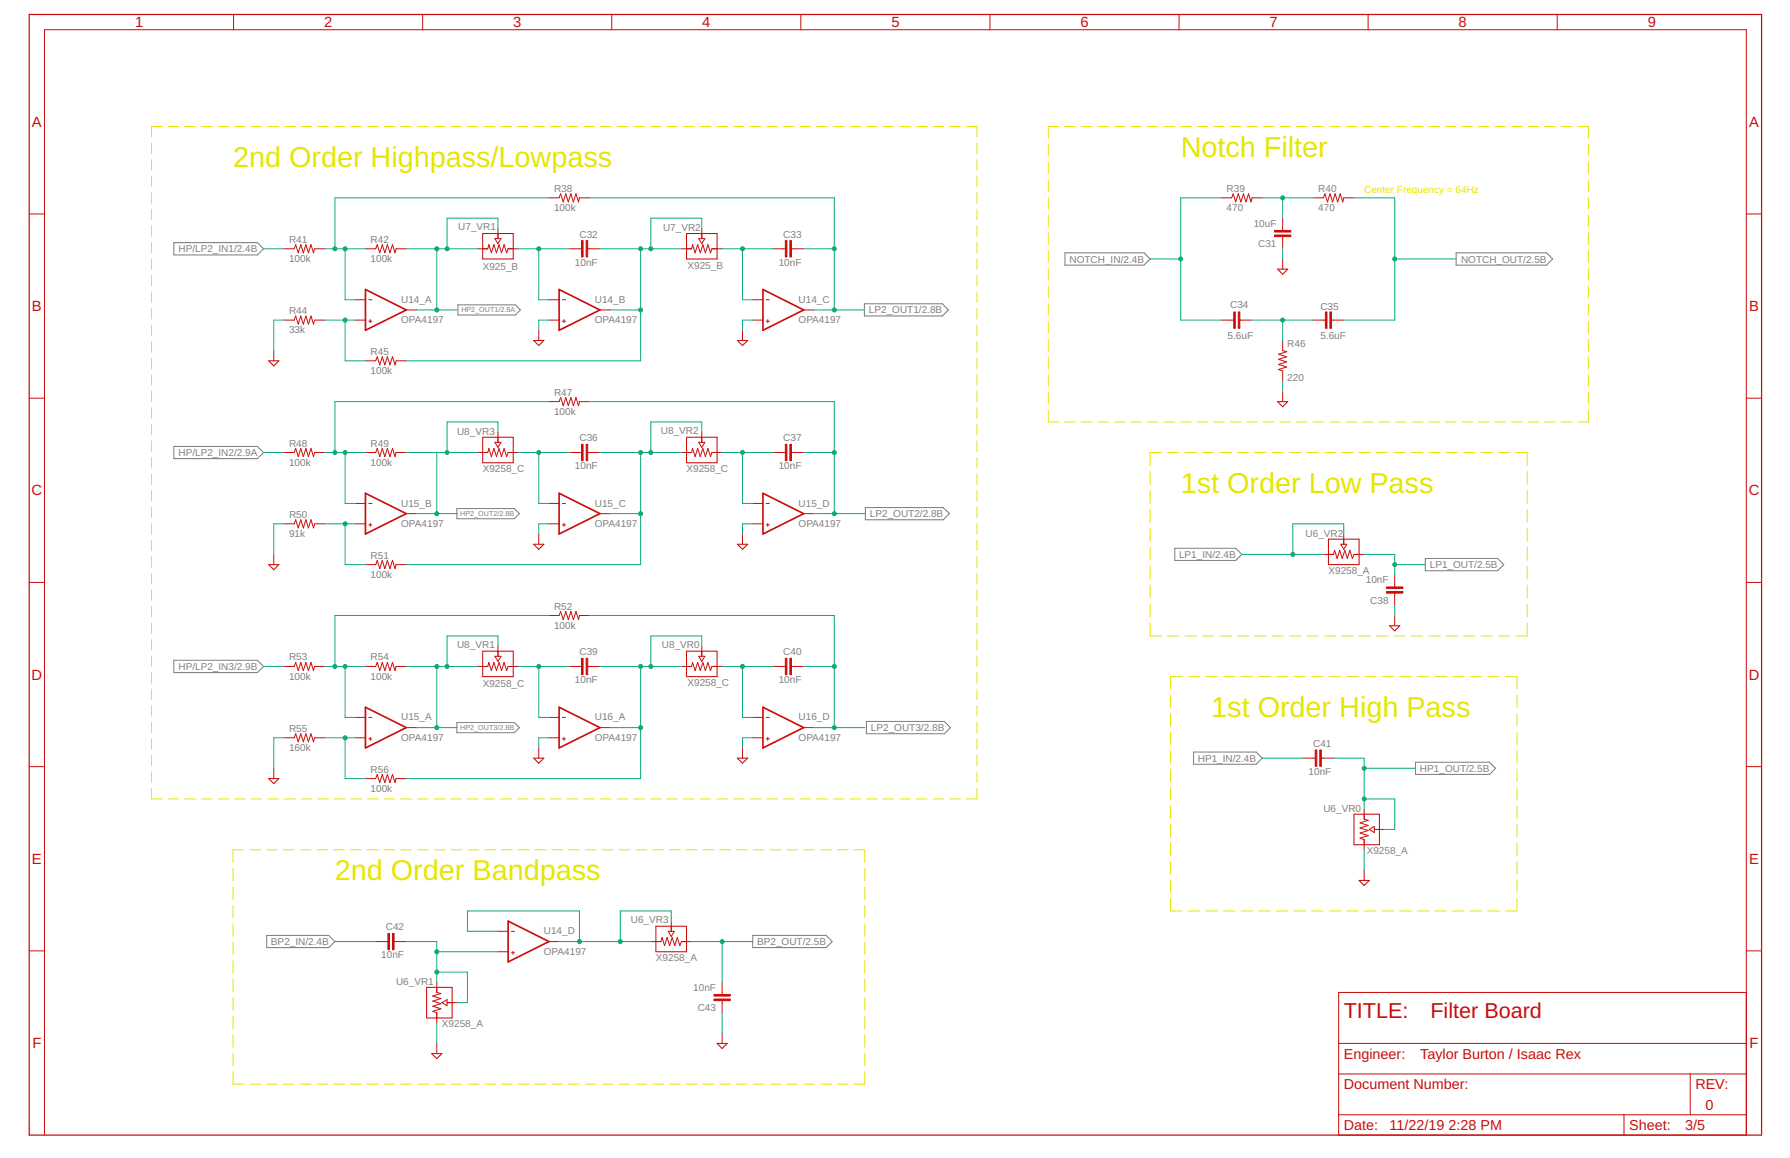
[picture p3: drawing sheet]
<svg xmlns="http://www.w3.org/2000/svg" width="432mm" height="279mm" viewBox="0 0 432 279" stroke-linecap="round" stroke-linejoin="round" font-family="sans-serif">
<g fill="none" stroke="#e6e600" stroke-width=".24">
<path d="M36.6 34.5v2.6M36.6 38.5v2.6M39.1 30.5h-2.5v2.6M40.6 30.5h2.5M44.6 30.5h2.5M48.6 30.5h2.5M52.6 30.5h2.6M56.6 30.5h2.6M60.6 30.5h2.6M64.6 30.5h2.6M68.6 30.5h2.6M72.6 30.5h2.6"/>
<path d="M76.7 30.5h2.5M80.7 30.5h2.5M84.7 30.5h2.5M88.7 30.5h2.5M92.7 30.5h2.6M96.7 30.5h2.6M100.7 30.5h2.6M104.7 30.5h2.6M108.8 30.5h2.5M112.8 30.5h2.5M116.8 30.5h2.5M120.8 30.5h2.5"/>
<path d="M124.8 30.5h2.6M128.8 30.5h2.6M132.8 30.5h2.6M136.8 30.5h2.6M140.8 30.5h2.6M144.8 30.5h2.6M148.9 30.5h2.5M152.9 30.5h2.5M156.9 30.5h2.5M160.9 30.5h2.5M164.9 30.5h2.6M168.9 30.5h2.6"/>
<path d="M172.9 30.5h2.6M177 30.5h2.5M181 30.5h2.5M185 30.5h2.5M189 30.5h2.5M193 30.5h2.5M197 30.5h2.6M201 30.5h2.6M205 30.5h2.6M209 30.5h2.6M213 30.5h2.6M217.1 30.5h2.5"/>
<path d="M221.1 30.5h2.5M225.1 30.5h2.5M229.1 30.5h2.5M233.1 30.5h2.6v2.6M235.7 34.5v2.6M235.7 38.5v2.6M252.9 34.8v2.8M252.9 39.1v2.8M255.4 30.5h-2.5v2.9M256.9 30.5h2.5M260.9 30.5h2.5M264.8 30.5h2.6"/>
<path d="M268.8 30.5h2.6M272.8 30.5h2.6M276.8 30.5h2.6M280.8 30.5h2.6M284.8 30.5h2.5M288.8 30.5h2.5M292.8 30.5h2.5M296.8 30.5h2.5M300.8 30.5h2.5M304.8 30.5h2.5M308.8 30.5h2.5M312.8 30.5h2.5"/>
<path d="M316.7 30.5h2.6M320.7 30.5h2.6M324.7 30.5h2.6M328.7 30.5h2.6M332.7 30.5h2.6M336.7 30.5h2.5M340.7 30.5h2.5M344.7 30.5h2.5M348.7 30.5h2.5M352.7 30.5h2.5M356.7 30.5h2.5M360.7 30.5h2.5"/>
<path d="M364.6 30.5h2.6M368.6 30.5h2.6M372.6 30.5h2.6M376.6 30.5h2.6M380.6 30.5h2.6v2.9M383.2 34.8v2.8M383.2 39.1v2.8M36.6 42.5v2.5M36.6 46.5v2.5M36.6 50.5v2.5M36.6 54.5v2.5M36.6 58.5v2.5"/>
<path d="M235.7 42.5v2.5M235.7 46.5v2.5M235.7 50.5v2.5M235.7 54.5v2.5M235.7 58.5v2.5M252.9 43.4v2.8M252.9 47.6v2.9M252.9 51.9v2.9M252.9 56.2v2.8M383.2 43.4v2.8M383.2 47.6v2.9M383.2 51.9v2.9"/>
<path d="M383.2 56.2v2.8M36.6 62.5v2.5M36.6 66.5v2.5M36.6 70.4v2.6M36.6 74.4v2.6M36.6 78.4v2.6M235.7 62.5v2.5M235.7 66.5v2.5M235.7 70.4v2.6M235.7 74.4v2.6M235.7 78.4v2.6M252.9 60.5v2.8"/>
<path d="M252.9 64.7v2.9M252.9 69v2.9M252.9 73.3v2.8M252.9 77.6v2.8M383.2 60.5v2.8M383.2 64.7v2.9M383.2 69v2.9M383.2 73.3v2.8M383.2 77.6v2.8M36.6 82.4v2.6M36.6 86.4v2.6M36.6 90.4v2.6"/>
<path d="M36.6 94.4v2.5M36.6 98.4v2.5M235.7 82.4v2.6M235.7 86.4v2.6M235.7 90.4v2.6M235.7 94.4v2.5M235.7 98.4v2.5M252.9 81.9v2.8M252.9 86.1v2.9M252.9 90.4v2.9M252.9 94.7v2.8M252.9 99v2.8h2.5"/>
<path d="M383.2 99v2.8h-2.6M383.2 81.9v2.8M383.2 86.1v2.9M383.2 90.4v2.9M383.2 94.7v2.8M36.6 102.4v2.5M36.6 106.4v2.5M36.6 110.4v2.5M36.6 114.4v2.5M36.6 118.4v2.5M235.7 102.4v2.5M235.7 106.4v2.5"/>
<path d="M235.7 110.4v2.5M235.7 114.4v2.5M235.7 118.4v2.5M256.9 101.8h2.5M260.9 101.8h2.5M264.8 101.8h2.6M268.8 101.8h2.6M272.8 101.8h2.6M276.8 101.8h2.6M277.5 113.7v3.2M277.5 118.3v3.2M280.2 109.2h-2.7v3.1"/>
<path d="M280.8 101.8h2.6M281.6 109.2h2.8M284.8 101.8h2.5M285.9 109.2h2.7M288.8 101.8h2.5M290 109.2h2.8M292.8 101.8h2.5M294.3 109.2h2.7M296.8 101.8h2.5M298.4 109.2h2.8M300.8 101.8h2.5M302.7 109.2h2.7"/>
<path d="M304.8 101.8h2.5M306.9 109.2h2.7M308.8 101.8h2.5M311 109.2h2.8M312.8 101.8h2.5M315.3 109.2h2.7M316.7 101.8h2.6M319.4 109.2h2.8M320.7 101.8h2.6M323.7 109.2h2.7M324.7 101.8h2.6M327.9 109.2h2.7"/>
<path d="M328.7 101.8h2.6M332.1 109.2h2.7M332.7 101.8h2.6M336.3 109.2h2.7M336.7 101.8h2.5M340.4 109.2h2.8M340.7 101.8h2.5M344.7 109.2h2.7M344.7 101.8h2.5M348.7 101.8h2.5M348.8 109.2h2.8M352.7 101.8h2.5"/>
<path d="M353.1 109.2h2.7M356.7 101.8h2.5M357.3 109.2h2.7M360.7 101.8h2.5M361.5 109.2h2.7M364.6 101.8h2.6M365.7 109.2h2.7v3.1M368.4 113.7v3.2M368.4 118.3v3.2M368.6 101.8h2.6M372.6 101.8h2.6M376.6 101.8h2.6"/>
<path d="M36.6 122.3v2.6M36.6 126.3v2.6M36.6 130.3v2.6M36.6 134.3v2.6M36.6 138.3v2.6M235.7 122.3v2.6M235.7 126.3v2.6M235.7 130.3v2.6M235.7 134.3v2.6M235.7 138.3v2.6M277.5 122.9v3.1M277.5 127.5v3.1"/>
<path d="M277.5 132v3.1M277.5 136.6v3.1M368.4 122.9v3.1M368.4 127.5v3.1M368.4 132v3.1M368.4 136.6v3.1M36.6 142.3v2.5M36.6 146.3v2.5M36.6 150.3v2.5M36.6 154.3v2.5M36.6 158.3v2.5M235.7 142.3v2.5"/>
<path d="M235.7 146.3v2.5M235.7 150.3v2.5M235.7 154.3v2.5M235.7 158.3v2.5M277.5 141.2v3.1M277.5 145.8v3.1M277.5 150.3v3.1h2.7M281.6 153.4h2.8M285.9 153.4h2.7M290 153.4h2.8M294.3 153.4h2.7M298.4 153.4h2.8"/>
<path d="M302.7 153.4h2.7M306.9 153.4h2.7M311 153.4h2.8M315.3 153.4h2.7M319.4 153.4h2.8M323.7 153.4h2.7M327.9 153.4h2.7M332.1 153.4h2.7M336.3 153.4h2.7M340.4 153.4h2.8M344.7 153.4h2.7M348.8 153.4h2.8"/>
<path d="M353.1 153.4h2.7M357.3 153.4h2.7M361.5 153.4h2.7M368.4 150.3v3.1h-2.7M368.4 141.2v3.1M368.4 145.8v3.1M36.6 162.3v2.5M36.6 166.3v2.5M36.6 170.3v2.5M36.6 174.2v2.6M36.6 178.2v2.6M235.7 162.3v2.5"/>
<path d="M235.7 166.3v2.5M235.7 170.3v2.5M235.7 174.2v2.6M235.7 178.2v2.6M282.4 167.7v3M282.4 172.2v3M282.4 176.6v3.1M285.2 163.3h-2.8v3M286.6 163.3h2.8M290.9 163.3h2.8M295.1 163.3h2.8M299.4 163.3h2.8"/>
<path d="M303.6 163.3h2.8M307.9 163.3h2.8M312.1 163.3h2.8M316.4 163.3h2.8M320.6 163.3h2.8M324.9 163.3h2.8M329.1 163.3h2.8M333.4 163.3h2.8M337.6 163.3h2.8M341.9 163.3h2.8M346.1 163.3h2.8M350.4 163.3h2.8"/>
<path d="M354.6 163.3h2.8M358.9 163.3h2.8M363.2 163.3h2.8v3M366 167.7v3M366 172.2v3M366 176.6v3.1M36.6 182.2v2.6M36.6 186.2v2.6M36.6 190.2v2.6h2.5M40.6 192.8h2.5M44.6 192.8h2.5M48.6 192.8h2.5"/>
<path d="M52.6 192.8h2.6M56.6 192.8h2.6M60.6 192.8h2.6M64.6 192.8h2.6M68.6 192.8h2.6M72.6 192.8h2.6M76.7 192.8h2.5M80.7 192.8h2.5M84.7 192.8h2.5M88.7 192.8h2.5M92.7 192.8h2.6M96.7 192.8h2.6"/>
<path d="M100.7 192.8h2.6M104.7 192.8h2.6M108.8 192.8h2.5M112.8 192.8h2.5M116.8 192.8h2.5M120.8 192.8h2.5M124.8 192.8h2.6M128.8 192.8h2.6M132.8 192.8h2.6M136.8 192.8h2.6M140.8 192.8h2.6M144.8 192.8h2.6"/>
<path d="M148.9 192.8h2.5M152.9 192.8h2.5M156.9 192.8h2.5M160.9 192.8h2.5M164.9 192.8h2.6M168.9 192.8h2.6M172.9 192.8h2.6M177 192.8h2.5M181 192.8h2.5M185 192.8h2.5M189 192.8h2.5M193 192.8h2.5"/>
<path d="M197 192.8h2.6M201 192.8h2.6M205 192.8h2.6M209 192.8h2.6M213 192.8h2.6M217.1 192.8h2.5M221.1 192.8h2.5M225.1 192.8h2.5M229.1 192.8h2.5M235.7 190.2v2.6h-2.6M235.7 182.2v2.6M235.7 186.2v2.6"/>
<path d="M282.4 181.1v3M282.4 185.6v3M282.4 190v3M282.4 194.5v3M282.4 198.9v3.1M366 181.1v3M366 185.6v3M366 190v3M366 194.5v3M366 198.9v3.1M56.2 209.5v3M56.2 214v3"/>
<path d="M56.2 218.4v3M58.8 205h-2.6v3.1M60.3 205h2.6M64.3 205h2.6M68.4 205h2.6M72.4 205h2.6M76.5 205h2.6M80.5 205h2.6M84.6 205h2.5M88.6 205h2.6M92.6 205h2.6M96.7 205h2.6"/>
<path d="M100.8 205h2.6M104.8 205h2.6M108.8 205h2.6M112.9 205h2.6M116.9 205h2.6M121 205h2.6M125.1 205h2.5M129.1 205h2.6M133.1 205h2.6M137.2 205h2.6M141.2 205h2.6M145.3 205h2.6"/>
<path d="M149.3 205h2.6M153.4 205h2.6M157.4 205h2.6M161.5 205h2.6M165.5 205h2.6M169.6 205h2.6M173.6 205h2.6M177.7 205h2.6M181.7 205h2.6M185.8 205h2.6M189.8 205h2.6M193.9 205h2.6"/>
<path d="M197.9 205h2.6M202 205h2.6M206 205h2.6v3.1M208.6 209.5v3M208.6 214v3M208.6 218.4v3M282.4 203.4v3M282.4 207.9v3M282.4 212.3v3M282.4 216.8v3h2.8M286.6 219.8h2.8M290.9 219.8h2.8"/>
<path d="M295.1 219.8h2.8M299.4 219.8h2.8M303.6 219.8h2.8M307.9 219.8h2.8M312.1 219.8h2.8M316.4 219.8h2.8M320.6 219.8h2.8M324.9 219.8h2.8M329.1 219.8h2.8M333.4 219.8h2.8M337.6 219.8h2.8M341.9 219.8h2.8"/>
<path d="M346.1 219.8h2.8M350.4 219.8h2.8M354.6 219.8h2.8M358.9 219.8h2.8M366 216.8v3h-2.8M366 203.4v3M366 207.9v3M366 212.3v3M56.2 222.9v3M56.2 227.4v3M56.2 231.8v3M56.2 236.3v3"/>
<path d="M208.6 222.9v3M208.6 227.4v3M208.6 231.8v3M208.6 236.3v3M56.2 240.7v3M56.2 245.2v3M56.2 249.7v3M56.2 254.1v3M56.2 258.6v3h2.6M208.6 258.6v3h-2.6M208.6 240.7v3M208.6 245.2v3"/>
<path d="M208.6 249.7v3M208.6 254.1v3M60.3 261.6h2.6M64.3 261.6h2.6M68.4 261.6h2.6M72.4 261.6h2.6M76.5 261.6h2.6M80.5 261.6h2.6M84.6 261.6h2.5M88.6 261.6h2.6M92.6 261.6h2.6M96.7 261.6h2.6"/>
<path d="M100.8 261.6h2.6M104.8 261.6h2.6M108.8 261.6h2.6M112.9 261.6h2.6M116.9 261.6h2.6M121 261.6h2.6M125.1 261.6h2.5M129.1 261.6h2.6M133.1 261.6h2.6M137.2 261.6h2.6M141.2 261.6h2.6M145.3 261.6h2.6"/>
<path d="M149.3 261.6h2.6M153.4 261.6h2.6M157.4 261.6h2.6M161.5 261.6h2.6M165.5 261.6h2.6M169.6 261.6h2.6M173.6 261.6h2.6M177.7 261.6h2.6M181.7 261.6h2.6M185.8 261.6h2.6M189.8 261.6h2.6M193.9 261.6h2.6"/>
<path d="M197.9 261.6h2.6M202 261.6h2.6"/>
</g>
<g fill="none" stroke="#808080" stroke-width=".25">
<path d="M41.9 58.5h20.2l1.5 1.5-1.5 1.5h-20.2zM110.5 73.6h13.8l1.2 1.2-1.2 1.2h-13.8zM208.5 73.3h18.8l1.5 1.5-1.5 1.4h-18.8zM256.9 61h19.1l1.5 1.5-1.5 1.5h-19.1zM351.3 61h21.8l1.4 1.5-1.4 1.5h-21.8zM41.9 107.7h20.2l1.5 1.5-1.5 1.5h-20.2zM110.2 122.7h13.9l1.2 1.2-1.2 1.3h-13.9zM208.7 122.5h18.8l1.5 1.4-1.5 1.5h-18.8zM283.4 132.3h14.7l1.5 1.5-1.5 1.4h-14.7zM343.8 134.7h17.5l1.5 1.5-1.5 1.5h-17.5zM41.9 159.3h20.2l1.5 1.5-1.5 1.5h-20.2zM110.2 174.3h13.9l1.2 1.3-1.2 1.2h-13.9z"/>
<path d="M209 174.1h18.8l1.5 1.5-1.5 1.4h-18.8zM287.9 181.5h15.1l1.5 1.4-1.5 1.5h-15.1zM341.5 183.9h17.8l1.5 1.5-1.5 1.5h-17.8zM64.3 225.7h15l1.5 1.5-1.5 1.4h-15zM181.6 225.7h17.7l1.4 1.5-1.4 1.4h-17.7z"/>
</g>
<g fill="none" stroke="#c90d0c" stroke-width=".24">
<path d="M56.3 3.5v3.7M102 3.5v3.7M147.6 3.5v3.7M193.2 3.5v3.7M238.8 3.5v3.7M284.4 3.5v3.7M330 3.5v3.7M375.6 3.5v3.7M7 51.6h3.7M119.4 57.6h1.5l-.8 1.2zM120.1 55.1v2.5M132.4 47.7h2.5l.3-.9 .7 1.9 .6-1.9 .6 1.9 .6-1.9 .6 1.9 .6-1.9 .7 1.9 .2-1h2.4"/>
<path d="M168.6 57.6h1.4l-.7 1.2zM169.3 55.1v2.5M294.7 47.7h2.4l.4-.9 .6 1.9 .6-1.9 .6 1.9 .7-1.9 .6 1.9 .6-1.9 .6 1.9 .2-1h2.5M309.4 52.6v3M309.4 57.1v2.9M316.8 47.7h2.4l.4-.9 .6 1.9 .6-1.9 .7 1.9 .6-1.9 .6 1.9 .6-1.9 .6 1.9 .2-1h2.5M421.3 51.6h3.6M68.5 77.2h2.5l.3-1 .6 2 .7-2 .6 2 .6-2 .6 2 .6-2 .6 2 .3-1h2.4M68.5 60h2.5l.3-1 .6 2 .7-2 .6 2 .6-2 .6 2 .6-2 .6 2 .3-1h2.4M85.7 77.2h2.5M85.7 72.3h2.5M88.2 60h2.4l.4-1 .6 2 .6-2 .6 2 .7-2 .6 2 .6-2 .6 2 .2-1h2.5"/>
<path d="M89 72.3h.7M89 77.5h.7M89.3 77.1v.8M98 74.8h2.5M115.2 60h2.5l.2-1 .6 2 .6-2 .7 2 .6-2 .6 2 .6-2 .6 2 .4-1h2.5M130 79.7v2.4M132.4 77.2h2.5M132.4 72.3h2.5M135.7 72.3h.7M135.7 77.5h.7M136 77.1v.8M137.3 60h3"/>
<path d="M141.8 60h2.9M144.7 74.8h2.5M164.4 60h2.4l.3-1 .6 2 .6-2 .6 2 .6-2 .7 2 .6-2 .6 2 .3-1h2.5M179.1 79.7v2.4M181.6 77.2h2.4M181.6 72.3h2.4M184.8 72.3h.8M184.8 77.5h.8M185.2 77.1v.8M186.5 60h2.9M190.9 60h3M193.9 74.8h2.4"/>
<path d="M294.7 77.2h2.9M299.1 77.2h2.9M309.4 62.5v2.4M316.8 77.2h2.9M321.2 77.2h2.9M7 96.1h3.7M66 84.6v2.5M88.2 87.1h2.4l.4-1 .6 2 .6-2 .6 2 .7-2 .6 2 .6-2 .6 2 .2-1h2.5M132.4 96.9h2.5l.3-1 .7 2 .6-2 .6 2 .6-2 .6 2 .6-2 .7 2 .2-1h2.4M309.4 82.1v2.5l1 .3-2 .6 2 .6-2 .6 2 .6-2 .6 2 .6-2 .7 1 .3v2.5M309.4 94.4v2.5M421.3 96.1h3.6"/>
<path d="M68.5 109.2h2.5l.3-1 .6 2 .7-2 .6 2 .6-2 .6 2 .6-2 .6 2 .3-1h2.4M88.2 109.2h2.4l.4-1 .6 2 .6-2 .6 2 .7-2 .6 2 .6-2 .6 2 .2-1h2.5M115.2 109.2h2.5l.2-1 .6 2 .6-2 .7 2 .6-2 .6 2 .6-2 .6 2 .4-1h2.5M119.4 106.7h1.5l-.8 1.2zM120.1 104.3v2.4M137.3 109.2h3M141.8 109.2h2.9M164.4 109.2h2.4l.3-1 .6 2 .6-2 .6 2 .6-2 .7 2 .6-2 .6 2 .3-1h2.5M168.6 106.7h1.4l-.7 1.2zM169.3 104.3v2.4M186.5 109.2h2.9M190.9 109.2h3"/>
<path d="M66 133.8v2.4M68.5 126.4h2.5l.3-1 .6 2 .7-2 .6 2 .6-2 .6 2 .6-2 .6 2 .3-1h2.4M85.7 126.4h2.5M85.7 121.5h2.5M88.2 136.2h2.4l.4-1 .6 2 .6-2 .6 2 .7-2 .6 2 .6-2 .6 2 .2-1h2.5M89 121.5h.7M89 126.6h.7M89.3 126.3v.7M98 123.9h2.5M130 128.8v2.5M132.4 126.4h2.5M132.4 121.5h2.5"/>
<path d="M135.7 121.5h.7M135.7 126.6h.7M136 126.3v.7M144.7 123.9h2.5M179.1 128.8v2.5M181.6 126.4h2.4M181.6 121.5h2.4M184.8 121.5h.8M184.8 126.6h.8M185.2 126.3v.7M193.9 123.9h2.4M319.2 133.8h2.5l.2-1 .7 1.9 .6-1.9 .6 1.9 .6-1.9 .6 1.9 .6-1.9 .6 1.9 .4-.9h2.5"/>
<path d="M323.4 131.3h1.5l-.8 1.2zM324.1 128.8v2.5M336.4 138.7v2.9M7 140.5h3.7M119.4 158.3h1.5l-.8 1.3zM120.1 155.9v2.4M132.4 148.5h2.5l.3-1 .7 2 .6-2 .6 2 .6-2 .6 2 .6-2 .7 2 .2-1h2.4M168.6 158.3h1.4l-.7 1.3zM169.3 155.9v2.4M336.4 143.1v2.9M336.4 148.5v2.5M421.3 140.5h3.6"/>
<path d="M68.5 160.8h2.5l.3-1 .6 2 .7-2 .6 2 .6-2 .6 2 .6-2 .6 2 .3-1h2.4M68.5 178h2.5l.3-1 .6 2 .7-2 .6 2 .6-2 .6 2 .6-2 .6 2 .3-1h2.4M85.7 178h2.5M85.7 173.1h2.5M88.2 160.8h2.4l.4-1 .6 2 .6-2 .6 2 .7-2 .6 2 .6-2 .6 2 .2-1h2.5M89 173.1h.7M89 178.3h.7M89.3 177.9v.7M98 175.6h2.5M115.2 160.8h2.5l.2-1 .6 2 .6-2 .7 2 .6-2 .6 2 .6-2 .6 2 .4-1h2.5M132.4 178h2.5M132.4 173.1h2.5"/>
<path d="M135.7 173.1h.7M135.7 178.3h.7M136 177.9v.7M137.3 160.8h3M141.8 160.8h2.9M144.7 175.6h2.5M164.4 160.8h2.4l.3-1 .6 2 .6-2 .6 2 .6-2 .7 2 .6-2 .6 2 .3-1h2.5M181.6 178h2.4M181.6 173.1h2.4M184.8 173.1h.8M184.8 178.3h.8M185.2 177.9v.7"/>
<path d="M186.5 160.8h2.9M190.9 160.8h3M193.9 175.6h2.4M7 185h3.7M66 185.4v2.5M88.2 187.9h2.4l.4-1 .6 1.9 .6-1.9 .6 1.9 .7-1.9 .6 1.9 .6-1.9 .6 1.9 .2-.9h2.5M130 180.5v2.4M179.1 180.5v2.4M314.3 182.9h3M318.7 182.9h3M329.1 195.2v2.5l1 .2-2 .6 2 .7-2 .6 2 .6-2 .6 2 .6-2 .6 1 .4v2.4M421.3 185h3.6"/>
<path d="M329.1 210v2.4M330.3 200.1l1.2-.7v1.5zM331.5 200.1h2.5M7 229.4h3.7M90.6 227.2h3M95.1 227.2h2.9M105.4 237v2.5l1 .2-2 .6 2 .6-2 .7 2 .6-2 .6 2 .6-2 .6 1 .4v2.4M120.1 224.7h2.5M120.1 229.6h2.5M123.4 224.7h.7M123.4 229.9h.7M123.7 229.5v.8"/>
<path d="M132.4 227.2h2.5M157 227.2h2.4l.3-1 .6 2 .6-2 .6 2 .7-2 .6 2 .6-2 .6 2 .4-1h2.4M161.2 224.7h1.4l-.7 1.3zM161.9 222.2v2.5M174.2 237v2.9M421.3 239.5h-98.4v34.4h98.4v-266.7h-410.6v266.7M421.3 229.4h3.6M105.4 251.8v2.4M106.6 241.9l1.2-.7v1.5zM107.8 241.9h2.5M174.2 241.4v3M174.2 249.3v2.5"/>
<path d="M322.9 259.1h98.4M322.9 251.8h98.4M407.7 259.1v9.9M322.9 269h98.4M391.8 269v4.9"/>
</g>
<g fill="none" stroke="#c90d0c" stroke-width=".25">
<path d="M116.4 56.3h7.4v6.2h-7.4zM165.6 56.3h7.4v6.2h-7.4zM308.2 64.9h2.4l-1.2 1.3zM64.8 87.1h2.5l-1.3 1.2zM128.7 82.1h2.5l-1.2 1.3zM177.9 82.1h2.5l-1.3 1.3zM308.2 96.9h2.4l-1.2 1.2zM116.4 105.5h7.4v6.2h-7.4zM165.6 105.5h7.4v6.2h-7.4zM64.8 136.2h2.5l-1.3 1.3zM128.7 131.3h2.5l-1.2 1.2zM177.9 131.3h2.5l-1.3 1.2z"/>
<path d="M320.5 130.1h7.4v6.1h-7.4zM116.4 157.1h7.4v6.2h-7.4zM165.6 157.1h7.4v6.2h-7.4zM335.2 151h2.5l-1.3 1.2zM64.8 187.9h2.5l-1.3 1.2zM128.7 182.9h2.5l-1.2 1.2zM177.9 182.9h2.5l-1.3 1.2zM326.6 196.4h6.2v7.4h-6.2zM327.9 212.4h2.4l-1.2 1.3zM102.9 238.2h6.2v7.4h-6.2zM158.2 223.5h7.4v6.1h-7.4zM104.1 254.2h2.5l-1.2 1.2z"/>
<path d="M173 251.8h2.4l-1.2 1.2z"/>
</g>
<g fill="#c90d0c" stroke="#c90d0c" stroke-width=".24">
<path d="M320.8 75.3h.4v3.9h-.4z"/>
<path d="M319.7 75.3h.4v3.9h-.4z"/>
<path d="M298.7 75.3h.4v3.9h-.4z"/>
<path d="M297.6 75.3h.4v3.9h-.4z"/>
<path d="M307.4 55.6h4v.4h-4z"/>
<path d="M307.4 56.7h4v.4h-4z"/>
<path d="M318.4 181h.3v3.9h-.3z"/>
<path d="M317.3 181h.3v3.9h-.3z"/>
<path d="M334.5 141.6h3.9v.4h-3.9z"/>
<path d="M334.5 142.7h3.9v.4h-3.9z"/>
<path d="M94.7 225.2h.4v4h-.4z"/>
<path d="M93.6 225.2h.4v4h-.4z"/>
<path d="M172.2 239.9h4v.4h-4z"/>
<path d="M172.2 241h4v.4h-4z"/>
<path d="M141.4 58.1h.4v3.9h-.4z"/>
<path d="M140.3 58.1h.4v3.9h-.4z"/>
<path d="M190.5 58.1h.4v3.9h-.4z"/>
<path d="M189.4 58.1h.4v3.9h-.4z"/>
<path d="M141.4 107.2h.4v3.9h-.4z"/>
<path d="M140.3 107.2h.4v3.9h-.4z"/>
<path d="M190.5 107.2h.4v3.9h-.4z"/>
<path d="M189.4 107.2h.4v3.9h-.4z"/>
<path d="M141.4 158.8h.4v4h-.4z"/>
<path d="M140.3 158.8h.4v4h-.4z"/>
<path d="M190.5 158.8h.4v4h-.4z"/>
<path d="M189.4 158.8h.4v4h-.4z"/>
</g>
<path d="M88.2 69.8l9.8 5-9.8 4.9zM134.9 69.8l9.8 5-9.8 4.9zM184 69.8l9.9 5-9.9 4.9zM88.2 119l9.8 4.9-9.8 4.9zM134.9 119l9.8 4.9-9.8 4.9zM184 119l9.9 4.9-9.9 4.9zM88.2 170.6l9.8 5-9.8 4.9zM134.9 170.6l9.8 5-9.8 4.9zM184 170.6l9.9 5-9.9 4.9zM122.6 222.2l9.8 5-9.8 4.9z" fill="none" stroke="#c90d0c" stroke-width=".4"/>
<path d="M7 3.5h417.9v270.4h-417.9z" fill="none" stroke="#c90d0c" stroke-width=".3"/>
<g fill="none" stroke="#0dab76" stroke-width=".24">
<path d="M120.1 55.1v-2.5h-12.3v7.4M132.4 47.7h-51.6v12.3M142.2 47.7h59.1v27.1M169.3 55.1v-2.5h-12.3v7.4M294.7 47.7h-9.9v29.5h9.9M304.5 47.7h12.3M309.4 47.7v4.9M326.6 47.7h9.8v29.5h-12.3M63.6 60h4.9M68.5 77.2h-2.5v7.4M78.3 77.2h7.4M78.3 60h9.9"/>
<path d="M83.2 77.2v9.9h5M83.2 60v12.3h2.5M98 60h17.2M100.5 74.8h9.8M105.4 60v14.8M125.1 60h12.2M130 60v12.3h2.4M132.4 77.2h-2.4v2.5M144.7 60h19.7M147.2 74.8h7.3M154.5 60v27.1h-56.5M174.2 60h12.3"/>
<path d="M179.1 60v12.3h2.5M181.6 77.2h-2.5v2.5M193.9 60h7.4M196.3 74.8h12.3M277.5 62.5h7.3M302 77.2h14.8M309.4 60v2.5M309.4 77.2v4.9M336.4 62.5h14.8M132.4 96.9h-51.6v12.3M142.2 96.9h59.1v27M309.4 92v2.4"/>
<path d="M63.6 109.2h4.9M78.3 109.2h9.9M83.2 109.2v12.3h2.5M98 109.2h17.2M105.4 109.2v14.7M120.1 104.3v-2.5h-12.3v7.4M125.1 109.2h12.2M130 109.2v12.3h2.4M144.7 109.2h19.7M154.5 109.2v27h-56.5M169.3 104.3v-2.5h-12.3v7.4M174.2 109.2h12.3"/>
<path d="M179.1 109.2v12.3h2.5M193.9 109.2h7.4M68.5 126.4h-2.5v7.4M78.3 126.4h7.4M83.2 126.4v9.8h5M100.5 123.9h9.8M132.4 126.4h-2.4v2.4M147.2 123.9h7.3M181.6 126.4h-2.5v2.4M196.3 123.9h12.3M299.6 133.8h19.6M324.1 128.8v-2.4h-12.2v7.4"/>
<path d="M329.1 133.8h7.3v4.9M336.4 136.2h7.4M120.1 155.9v-2.5h-12.3v7.4M132.4 148.5h-51.6v12.3M142.2 148.5h59.1v27.1M169.3 155.9v-2.5h-12.3v7.4M336.4 146v2.5M63.6 160.8h4.9M68.5 178h-2.5v7.4M78.3 178h7.4M78.3 160.8h9.9M83.2 160.8v12.3h2.5"/>
<path d="M83.2 178v9.9h5M98 160.8h17.2M100.5 175.6h9.8M105.4 160.8v14.8M125.1 160.8h12.2M130 160.8v12.3h2.4M132.4 178h-2.4v2.5M144.7 160.8h19.7M147.2 175.6h7.3M154.5 160.8v27.1h-56.5M174.2 160.8h12.3M179.1 160.8v12.3h2.5"/>
<path d="M181.6 178h-2.5v2.5M193.9 160.8h7.4M196.3 175.6h12.3M304.5 182.9h9.8M321.7 182.9h7.4v12.3M329.1 192.8h7.3v7.3h-2.4M329.1 185.4h12.3M329.1 205v5M80.8 227.2h9.8M98 227.2h7.4v9.8M105.4 234.5h7.4v7.4h-2.5M105.4 229.6h14.7"/>
<path d="M120.1 224.7h-7.3v-4.9h27v7.4M134.9 227.2h22.1M161.9 222.2v-2.4h-12.3v7.4M166.8 227.2h14.8M174.2 227.2v9.8M105.4 246.8v5M174.2 244.4v4.9"/>
</g>
<g fill="#0dab76" stroke="#0dab76" stroke-width=".24">
<circle cx="309.4" cy="47.7" r=".49"/>
<circle cx="309.4" cy="77.2" r=".49"/>
<circle cx="284.8" cy="62.5" r=".49"/>
<circle cx="336.4" cy="62.5" r=".49"/>
<circle cx="329.1" cy="185.4" r=".49"/>
<circle cx="329.1" cy="192.8" r=".49"/>
<circle cx="311.9" cy="133.8" r=".49"/>
<circle cx="336.4" cy="136.2" r=".49"/>
<circle cx="105.4" cy="234.5" r=".49"/>
<circle cx="105.4" cy="229.6" r=".49"/>
<circle cx="149.6" cy="227.2" r=".49"/>
<circle cx="139.8" cy="227.2" r=".49"/>
<circle cx="174.2" cy="227.2" r=".49"/>
<circle cx="83.2" cy="77.2" r=".49"/>
<circle cx="83.2" cy="60" r=".49"/>
<circle cx="80.8" cy="60" r=".49"/>
<circle cx="107.8" cy="60" r=".49"/>
<circle cx="105.4" cy="60" r=".49"/>
<circle cx="105.4" cy="74.8" r=".49"/>
<circle cx="130" cy="60" r=".49"/>
<circle cx="154.5" cy="74.8" r=".49"/>
<circle cx="154.5" cy="60" r=".49"/>
<circle cx="157" cy="60" r=".49"/>
<circle cx="179.1" cy="60" r=".49"/>
<circle cx="201.3" cy="60" r=".49"/>
<circle cx="201.3" cy="74.8" r=".49"/>
<circle cx="83.2" cy="126.4" r=".49"/>
<circle cx="80.8" cy="109.2" r=".49"/>
<circle cx="83.2" cy="109.2" r=".49"/>
<circle cx="105.4" cy="123.9" r=".49"/>
<circle cx="107.8" cy="109.2" r=".49"/>
<circle cx="130" cy="109.2" r=".49"/>
<circle cx="154.5" cy="109.2" r=".49"/>
<circle cx="157" cy="109.2" r=".49"/>
<circle cx="154.5" cy="123.9" r=".49"/>
<circle cx="179.1" cy="109.2" r=".49"/>
<circle cx="201.3" cy="123.9" r=".49"/>
<circle cx="201.3" cy="109.2" r=".49"/>
<circle cx="83.2" cy="178" r=".49"/>
<circle cx="80.8" cy="160.8" r=".49"/>
<circle cx="83.2" cy="160.8" r=".49"/>
<circle cx="105.4" cy="175.6" r=".49"/>
<circle cx="105.4" cy="160.8" r=".49"/>
<circle cx="107.8" cy="160.8" r=".49"/>
<circle cx="130" cy="160.8" r=".49"/>
<circle cx="157" cy="160.8" r=".49"/>
<circle cx="154.5" cy="160.8" r=".49"/>
<circle cx="154.5" cy="175.6" r=".49"/>
<circle cx="179.1" cy="160.8" r=".49"/>
<circle cx="201.3" cy="160.8" r=".49"/>
<circle cx="201.3" cy="175.6" r=".49"/>
</g>
<g font-size="6.9" fill="#e6e600">
<text x="56.2" y="40.4">2nd Order Highpass/Lowpass</text>
<text x="284.8" y="37.9">Notch Filter</text>
<text x="284.8" y="119">1st Order Low Pass</text>
<text x="292.2" y="173.1">1st Order High Pass</text>
<text x="80.8" y="212.4">2nd Order Bandpass</text>
</g>
<g font-size="5.2" fill="#c90d0c">
<text x="324.2" y="245.6">TITLE:</text>
<text x="345.1" y="245.6">Filter Board</text>
</g>
<g font-size="3.6" fill="#c90d0c">
<text x="32.6" y="6.6">1</text>
<text x="78.2" y="6.6">2</text>
<text x="123.8" y="6.6">3</text>
<text x="169.4" y="6.6">4</text>
<text x="215" y="6.6">5</text>
<text x="260.6" y="6.6">6</text>
<text x="306.2" y="6.6">7</text>
<text x="351.9" y="6.6">8</text>
<text x="397.5" y="6.6">9</text>
<text x="7.7" y="30.7">A</text>
<text x="421.9" y="30.7">A</text>
<text x="7.7" y="75.1">B</text>
<text x="421.9" y="75.1">B</text>
<text x="7.6" y="119.6">C</text>
<text x="421.8" y="119.6">C</text>
<text x="7.6" y="164">D</text>
<text x="421.8" y="164">D</text>
<text x="7.7" y="208.5">E</text>
<text x="421.9" y="208.5">E</text>
<text x="7.8" y="252.9">F</text>
<text x="422" y="252.9">F</text>
</g>
<g font-size="3.5" fill="#c90d0c">
<text x="324.2" y="255.4">Engineer:</text>
<text x="342.6" y="255.4">Taylor Burton / Isaac Rex</text>
<text x="324.2" y="262.8">Document Number:</text>
<text x="409" y="262.8">REV:</text>
<text x="411.4" y="267.7">0</text>
<text x="324.2" y="272.6">Date:</text>
<text x="335.2" y="272.6">11/22/19</text>
<text x="349.4" y="272.6">2:28 PM</text>
<text x="393" y="272.6">Sheet:</text>
<text x="406.5" y="272.6">3/5</text>
</g>
<g font-size="2.4" fill="#808080">
<text x="133.6" y="46.3">R38</text>
<text x="295.9" y="46.3">R39</text>
<text x="318" y="46.3">R40</text>
<text x="133.6" y="50.9">100k</text>
<text x="295.9" y="50.9">470</text>
<text x="318" y="50.9">470</text>
<text x="69.7" y="58.6">R41</text>
<text x="89.4" y="58.6">R42</text>
<text x="110.5" y="55.6">U7_VR1</text>
<text x="139.8" y="57.3">C32</text>
<text x="159.9" y="55.8">U7_VR2</text>
<text x="189" y="57.3">C33</text>
<text x="302.4" y="54.7">10uF</text>
<text x="303.5" y="59.7">C31</text>
<text x="43.1" y="60.9">HP/LP2_IN1/2.4B</text>
<text x="69.7" y="63.2">100k</text>
<text x="89.4" y="63.2">100k</text>
<text x="116.4" y="65.2">X925_B</text>
<text x="138.7" y="64.1">10nF</text>
<text x="165.8" y="64.9">X925_B</text>
<text x="187.8" y="64.1">10nF</text>
<text x="258" y="63.3">NOTCH_IN/2.4B</text>
<text x="352.4" y="63.3">NOTCH_OUT/2.5B</text>
<text x="69.7" y="75.8">R44</text>
<text x="96.8" y="78">OPA4197</text>
<text x="96.8" y="73.1">U14_A</text>
<text x="143.5" y="78">OPA4197</text>
<text x="143.5" y="73.1">U14_B</text>
<text x="192.6" y="78">OPA4197</text>
<text x="192.6" y="73.1">U14_C</text>
<text x="209.6" y="75.6">LP2_OUT1/2.8B</text>
<text x="296.7" y="74.4">C34</text>
<text x="318.5" y="74.9">C35</text>
<text x="69.7" y="80.4">33k</text>
<text x="296.1" y="81.8">5.6uF</text>
<text x="310.5" y="83.7">R46</text>
<text x="318.5" y="81.8">5.6uF</text>
<text x="89.4" y="85.6">R45</text>
<text x="89.4" y="90.3">100k</text>
<text x="133.6" y="95.4">R47</text>
<text x="310.5" y="91.9">220</text>
<text x="133.6" y="100.1">100k</text>
<text x="69.7" y="107.7">R48</text>
<text x="89.4" y="107.7">R49</text>
<text x="110.3" y="105">U8_VR3</text>
<text x="139.8" y="106.5">C36</text>
<text x="159.4" y="104.8">U8_VR2</text>
<text x="189" y="106.5">C37</text>
<text x="43.1" y="110">HP/LP2_IN2/2.9A</text>
<text x="69.7" y="112.4">100k</text>
<text x="89.4" y="112.4">100k</text>
<text x="116.4" y="113.9">X9258_C</text>
<text x="138.7" y="113.2">10nF</text>
<text x="165.6" y="113.9">X9258_C</text>
<text x="187.8" y="113.2">10nF</text>
<text x="69.7" y="124.9">R50</text>
<text x="96.8" y="122.2">U15_B</text>
<text x="143.5" y="122.2">U15_C</text>
<text x="192.6" y="122.2">U15_D</text>
<text x="209.9" y="124.8">LP2_OUT2/2.8B</text>
<text x="69.7" y="129.6">91k</text>
<text x="96.8" y="127.1">OPA4197</text>
<text x="143.5" y="127.1">OPA4197</text>
<text x="192.6" y="127.1">OPA4197</text>
<text x="314.9" y="129.5">U6_VR2</text>
<text x="89.4" y="134.8">R51</text>
<text x="284.4" y="134.6">LP1_IN/2.4B</text>
<text x="344.9" y="137.1">LP1_OUT/2.5B</text>
<text x="89.4" y="139.4">100k</text>
<text x="320.5" y="138.4">X9258_A</text>
<text x="329.5" y="140.8">10nF</text>
<text x="133.6" y="147.1">R52</text>
<text x="330.5" y="145.7">C38</text>
<text x="133.6" y="151.7">100k</text>
<text x="43.1" y="161.7">HP/LP2_IN3/2.9B</text>
<text x="69.7" y="159.4">R53</text>
<text x="89.4" y="159.4">R54</text>
<text x="110.3" y="156.4">U8_VR1</text>
<text x="139.8" y="158.1">C39</text>
<text x="159.7" y="156.4">U8_VR0</text>
<text x="189" y="158.1">C40</text>
<text x="69.7" y="164">100k</text>
<text x="89.4" y="164">100k</text>
<text x="116.4" y="165.7">X9258_C</text>
<text x="138.7" y="164.9">10nF</text>
<text x="165.8" y="165.5">X9258_C</text>
<text x="187.8" y="164.9">10nF</text>
<text x="96.8" y="173.8">U15_A</text>
<text x="143.5" y="173.8">U16_A</text>
<text x="192.6" y="173.8">U16_D</text>
<text x="69.7" y="176.6">R55</text>
<text x="96.8" y="178.7">OPA4197</text>
<text x="143.5" y="178.7">OPA4197</text>
<text x="192.6" y="178.7">OPA4197</text>
<text x="210.1" y="176.4">LP2_OUT3/2.8B</text>
<text x="69.7" y="181.2">160k</text>
<text x="288.9" y="183.8">HP1_IN/2.4B</text>
<text x="316.8" y="180.2">C41</text>
<text x="89.4" y="191">100k</text>
<text x="89.4" y="186.4">R56</text>
<text x="315.7" y="187">10nF</text>
<text x="342.5" y="186.2">HP1_OUT/2.5B</text>
<text x="319.2" y="196">U6_VR0</text>
<text x="329.7" y="206">X9258_A</text>
<text x="93.1" y="224.5">C42</text>
<text x="131.2" y="225.5">U14_D</text>
<text x="152.2" y="222.6">U6_VR3</text>
<text x="65.4" y="228">BP2_IN/2.4B</text>
<text x="92" y="231.2">10nF</text>
<text x="131.2" y="230.4">OPA4197</text>
<text x="158.2" y="231.8">X9258_A</text>
<text x="182.6" y="228">BP2_OUT/2.5B</text>
<text x="95.5" y="237.7">U6_VR1</text>
<text x="167.2" y="239.1">10nF</text>
<text x="168.3" y="244">C43</text>
<text x="106.6" y="247.8">X9258_A</text>
</g>
<text font-size="2.4" fill="#e6e600" x="329.1" y="46.5">Center Frequency = 64Hz</text>
<g font-size="1.7" fill="#808080">
<text x="111.3" y="75.4">HP2_OUT1/2.8A</text>
<text x="111" y="124.5">HP2_OUT2/2.8B</text>
<text x="111" y="176.2">HP2_OUT3/2.8B</text>
</g>
</svg>
